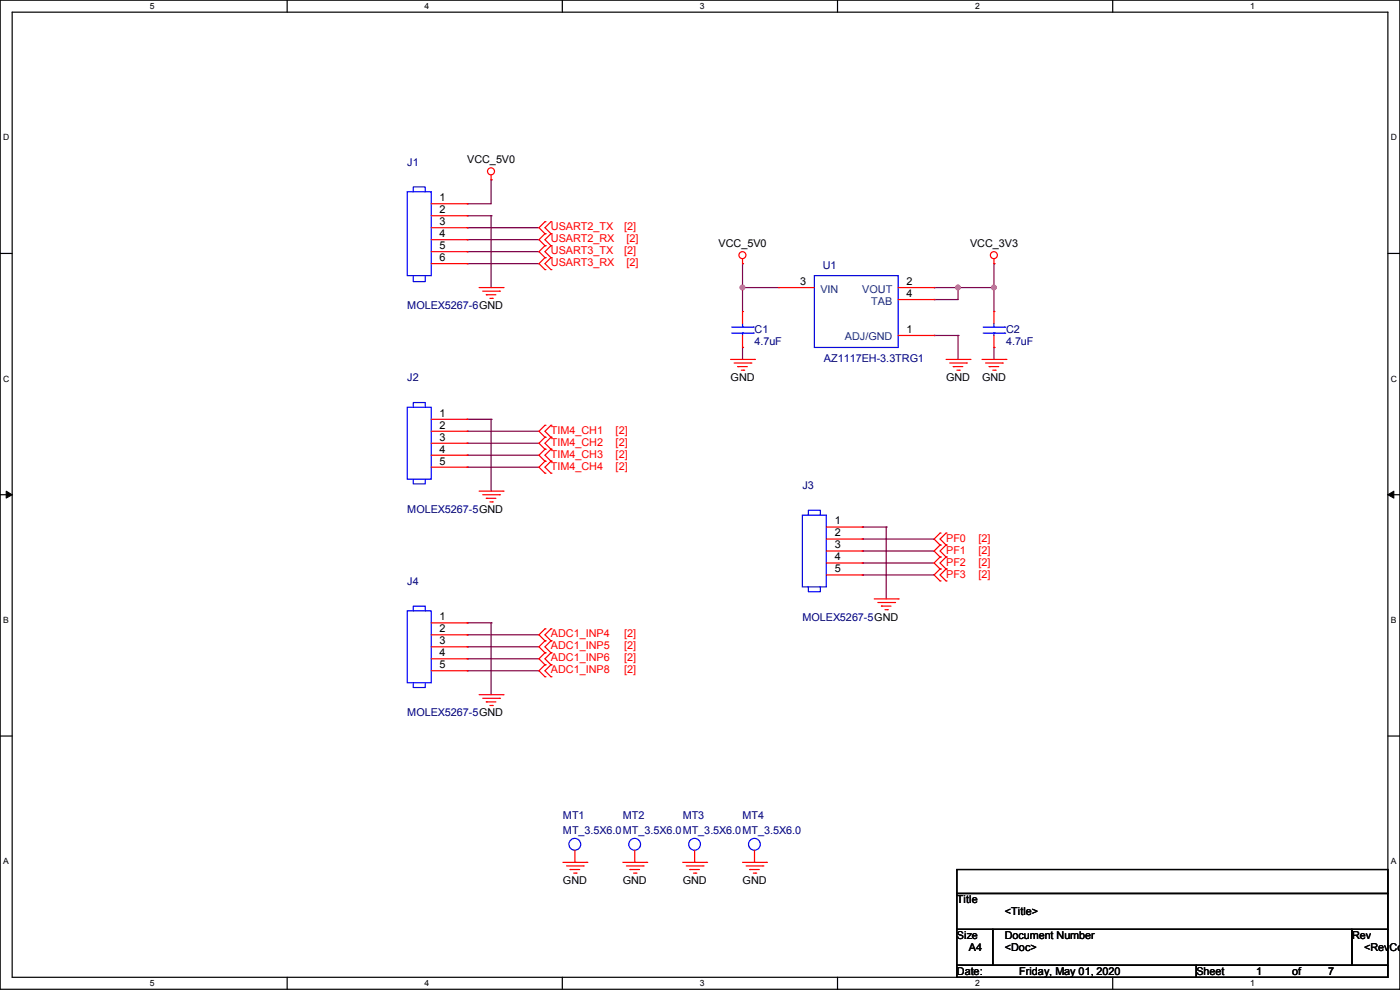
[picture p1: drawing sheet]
<svg xmlns="http://www.w3.org/2000/svg" width="297mm" height="210mm" viewBox="0 0 297 210" stroke-linecap="round" stroke-linejoin="round" font-family="sans-serif">
<path d="M0 0h297v209.8h-297zM2.6 2.6h291.8v204.7h-291.8z" fill="none" stroke="#000" stroke-width=".25"/>
<g fill="#fff">
<path d="M31.7 .3h1v2h-1z"/>
<path d="M31.7 207.6h1v1.9h-1z"/>
</g>
<path d="M60.9 0v2.6M60.9 207.3v2.5" fill="none" stroke="#000" stroke-width=".25"/>
<g fill="#fff">
<path d="M90.1 .3h1v2h-1z"/>
<path d="M90.1 207.6h1v1.9h-1z"/>
</g>
<path d="M119.3 0v2.6M119.3 207.3v2.5" fill="none" stroke="#000" stroke-width=".25"/>
<g fill="#fff">
<path d="M148.5 .3h.9v2h-.9z"/>
<path d="M148.5 207.6h.9v1.9h-.9z"/>
</g>
<path d="M177.7 0v2.6M177.7 207.3v2.5" fill="none" stroke="#000" stroke-width=".25"/>
<g fill="#fff">
<path d="M206.8 .3h1v2h-1z"/>
<path d="M206.8 207.6h1v1.9h-1z"/>
</g>
<path d="M236.1 0v2.6M236.1 207.3v2.5" fill="none" stroke="#000" stroke-width=".25"/>
<g fill="#fff">
<path d="M265.2 .3h1v2h-1z"/>
<path d="M265.2 207.6h1v1.9h-1z"/>
<path d="M.7 28.2h1.2v1.9h-1.2z"/>
<path d="M295.1 28.2h1.2v1.9h-1.2z"/>
<path d="M.7 79.3h1.2v2h-1.2z"/>
<path d="M295.1 79.3h1.2v2h-1.2z"/>
</g>
<path d="M0 53.8h2.6M294.4 53.8h2.6" fill="none" stroke="#000" stroke-width=".25"/>
<g fill="#fff">
<path d="M.7 130.5h1.2v2h-1.2z"/>
<path d="M295.1 130.5h1.1v2h-1.1z"/>
</g>
<path d="M0 104.9h2.6M294.4 104.9h2.6" fill="none" stroke="#000" stroke-width=".25"/>
<path d="M1.3 104.2l1.3 .7-1.3 .8zM294.4 104.9l1.3-.7v1.5z" fill="#000" stroke="#000" stroke-width=".21"/>
<g fill="#fff">
<path d="M.7 181.7h1.2v2h-1.2z"/>
<path d="M295.1 181.7h1.1v2h-1.1z"/>
</g>
<path d="M0 156.1h2.6M294.4 156.1h2.6M203 184.4h91.4v5.1h-91.4zM203 189.5h91.4v7.6h-91.4zM203 197.1h7.6v7.7h-7.6zM210.6 197.1h76.2v7.7h-76.2zM286.8 197.1h7.6v7.7h-7.6zM203 204.8h50.8v2.5h-50.8zM253.8 204.8h40.6v2.5h-40.6z" fill="none" stroke="#000" stroke-width=".25"/>
<g fill="none" stroke="#800040" stroke-width=".25">
<path d="M104.2 38.1h.1M104.2 38.1v5.1h-5.1M99.1 43.2h.1M99.1 45.8h.1M99.1 48.3h.1M99.1 50.8h.1M99.1 53.4h.1M99.1 55.9h.1M99.1 45.8h5.1M99.1 48.3h15.2M99.1 50.8h15.2M99.1 53.4h15.2"/>
<path d="M99.1 55.9h15.2M104.2 45.8h.1M104.2 45.8v15.2M157.5 55.9h.1M157.5 55.9v10.2M210.9 55.9h.1M210.9 55.9v10.2M157.5 61h.1M157.5 73.7h.1M157.5 61h7.6M157.5 73.7v2.5M198.2 71.2h.1"/>
<path d="M198.2 63.5h.1M198.2 61h.1M198.2 61h12.7M198.2 71.2h5M203.2 71.2h.1M203.2 61h.1M203.2 61v2.5h-5M203.2 71.2v5M210.9 61h.1M210.9 73.7h.1M210.9 73.7v2.5M99.1 88.9h.1"/>
<path d="M99.1 91.5h.1M99.1 94h.1M99.1 96.6h.1M99.1 99.1h.1M99.1 88.9h5.1M99.1 91.5h15.2M99.1 94h15.2M99.1 96.6h15.2M99.1 99.1h15.2M104.2 88.9h.1M104.2 88.9v15.3M182.9 111.8h.1"/>
<path d="M182.9 114.3h.1M182.9 116.9h.1M182.9 119.4h.1M182.9 111.8h5.1M182.9 114.3h15.3M182.9 116.9h15.3M182.9 119.4h15.3M188 111.8h.1M188 111.8v15.2M99.1 132.1h.1M99.1 134.7h.1M99.1 137.2h.1"/>
<path d="M99.1 139.7h.1M99.1 132.1h5.1M99.1 134.7h15.2M99.1 137.2h15.2M99.1 139.7h15.2M104.2 132.1h.1M104.2 132.1v15.3M182.9 122h.1M182.9 122h15.3M99.1 142.3h.1M99.1 142.3h15.2"/>
</g>
<g fill="#f0f" stroke="#f0f" stroke-width=".25">
<circle cx="157.5" cy="61" r=".49"/>
<circle cx="203.2" cy="61" r=".49"/>
<circle cx="210.8" cy="61" r=".49"/>
</g>
<g fill="none" stroke="#f00" stroke-width=".25">
<path d="M104.2 38.1h.1M104.2 37.1v1M91.5 43.2h7.6M91.5 45.8h7.6M91.5 48.3h7.6M91.5 50.8h7.6M91.5 53.4h7.6M91.5 55.9h7.6M99.1 43.2h.1M99.1 45.8h.1M99.1 48.3h.1M99.1 50.8h.1"/>
<path d="M99.1 53.4h.1M99.1 55.9h.1M115.6 52.1h.1M115.6 49.6h.1M115.6 47h.1M115.6 54.7h.1M115.6 57.2h.1M115.6 49.6l-1.3 1.2 1.3 1.3M115.6 47l-1.3 1.3 1.3 1.3M115.6 52.1l-1.3 1.3 1.3 1.3M115.6 54.7l-1.3 1.2 1.3 1.3M116.9 49.6h.1"/>
<path d="M116.9 52.1h.1M116.9 47h.1M116.9 54.7h.1M116.9 57.2h.1M116.9 49.6l-1.3 1.2 1.3 1.3M116.9 47l-1.3 1.3 1.3 1.3M116.9 52.1l-1.3 1.3 1.3 1.3M116.9 54.7l-1.3 1.2 1.3 1.3M157.5 55.9h.1M157.5 54.9v1M210.9 55.9h.1M210.9 54.9v1"/>
<path d="M101.6 61h5.1M102.4 61.8h3.6M103.2 62.5h.1M103.2 62.5h2M103.9 63.3h.5M104.4 63.3h.1M106 61.8h.1M106.7 61h.1M155 76.2h5.1M155.7 77h3.6M156.5 77.8h.1M156.5 77.8h2"/>
<path d="M157.3 78.5h.5M157.5 73.7h.1M157.5 66.1h.1M157.5 66.1v2.5M157.5 71.2v2.5M157.8 78.5h.1M159.3 77h.1M160.1 76.2h.1M165.1 61h.1M165.1 61h7.7M190.5 61h7.7M190.5 71.2h7.7"/>
<path d="M190.5 63.5h7.7M198.2 71.2h.1M198.2 61h.1M198.2 63.5h.1M200.7 76.2h5.1M201.5 77h3.5M202.2 77.8h.1M202.2 77.8h2.1M203 78.5h.5M203.5 78.5h.1M205 77h.1M205.8 76.2h.1"/>
<path d="M208.3 76.2h5.1M209.1 77h3.5M209.8 77.8h.1M209.8 77.8h2.1M210.6 78.5h.5M210.9 73.7h.1M210.9 66.1h.1M210.9 66.1v2.5M210.9 71.2v2.5M211.1 78.5h.1M212.6 77h.1M213.4 76.2h.1"/>
<path d="M91.5 88.9h7.6M91.5 91.5h7.6M91.5 94h7.6M91.5 96.6h7.6M91.5 99.1h7.6M99.1 88.9h.1M99.1 91.5h.1M99.1 94h.1M99.1 96.6h.1M99.1 99.1h.1M115.6 90.2h.1M115.6 92.8h.1"/>
<path d="M115.6 95.3h.1M115.6 97.8h.1M115.6 90.2l-1.3 1.3 1.3 1.3M115.6 92.8l-1.3 1.2 1.3 1.3M115.6 95.3l-1.3 1.3 1.3 1.2M115.6 97.8l-1.3 1.3 1.3 1.3M116.9 92.8h.1M116.9 90.2h.1M116.9 95.3h.1M116.9 97.8h.1M116.9 90.2l-1.3 1.3 1.3 1.3M116.9 92.8l-1.3 1.2 1.3 1.3"/>
<path d="M116.9 95.3l-1.3 1.3 1.3 1.2M116.9 97.8l-1.3 1.3 1.3 1.3M101.6 104.2h5.1M102.4 104.9h3.6M103.2 105.7h.1M103.2 105.7h2M103.9 106.5h.5M104.4 106.5h.1M106 104.9h.1M106.7 104.2h.1M115.6 100.4h.1M116.9 100.4h.1"/>
<path d="M175.3 111.8h7.6M175.3 114.3h7.6M175.3 116.9h7.6M175.3 119.4h7.6M182.9 111.8h.1M182.9 114.3h.1M182.9 116.9h.1M182.9 119.4h.1M199.4 113.1h.1M199.4 115.6h.1M199.4 118.2h.1M199.4 113.1l-1.2 1.2 1.2 1.3"/>
<path d="M199.4 115.6l-1.2 1.3 1.2 1.3M199.4 118.2l-1.2 1.2 1.2 1.3M200.7 115.6h.1M200.7 113.1h.1M200.7 118.2h.1M200.7 113.1l-1.3 1.2 1.3 1.3M200.7 115.6l-1.3 1.3 1.3 1.3M200.7 118.2l-1.3 1.2 1.3 1.3M91.5 132.1h7.6M91.5 134.7h7.6M91.5 137.2h7.6M91.5 139.7h7.6"/>
<path d="M99.1 132.1h.1M99.1 134.7h.1M99.1 137.2h.1M99.1 139.7h.1M115.6 138.5h.1M115.6 135.9h.1M115.6 133.4h.1M115.6 135.9l-1.3 1.3 1.3 1.3M115.6 133.4l-1.3 1.3 1.3 1.2M115.6 138.5l-1.3 1.2 1.3 1.3M116.9 135.9h.1M116.9 138.5h.1"/>
<path d="M116.9 133.4h.1M116.9 135.9l-1.3 1.3 1.3 1.3M116.9 133.4l-1.3 1.3 1.3 1.2M116.9 138.5l-1.3 1.2 1.3 1.3M175.3 122h7.6M182.9 122h.1M185.5 127h5M186.2 127.8h3.6M187 128.6h.1M187 128.6h2M187.7 129.3h.6M188.3 129.3h.1"/>
<path d="M189.8 127.8h.1M190.5 127h.1M199.4 120.7h.1M199.4 123.2h.1M199.4 120.7l-1.2 1.3 1.2 1.2M200.7 120.7h.1M200.7 123.2h.1M200.7 120.7l-1.3 1.3 1.3 1.2M91.5 142.3h7.6M99.1 142.3h.1M101.6 147.4h5.1M102.4 148.1h3.6"/>
<path d="M103.2 148.9h.1M103.2 148.9h2M103.9 149.6h.5M104.4 149.6h.1M106 148.1h.1M106.7 147.4h.1M115.6 143.6h.1M115.6 141h.1M115.6 141l-1.3 1.3 1.3 1.3M116.9 141h.1M116.9 143.6h.1M116.9 141l-1.3 1.3 1.3 1.3"/>
<path d="M119.4 182.9h5.1M120.2 183.7h3.5M120.9 184.4h.1M120.9 184.4h2.1M121.7 185.2h.5M122 182.9h.1M122 180.4v2.5M122.2 185.2h.1M123.7 183.7h.1M124.5 182.9h.1M132.1 182.9h5.1M132.9 183.7h3.5"/>
<path d="M133.6 184.4h.1M133.6 184.4h2.1M134.4 185.2h.5M134.7 182.9h.1M134.7 180.4v2.5M134.9 185.2h.1M136.4 183.7h.1M137.2 182.9h.1M144.8 182.9h5.1M145.6 183.7h3.5M146.3 184.4h.1M146.3 184.4h2.1"/>
<path d="M147.1 185.2h.5M147.4 182.9h.1M147.4 180.4v2.5M147.6 185.2h.1M149.1 183.7h.1M149.9 182.9h.1M157.5 182.9h5.1M158.3 183.7h3.5M159 184.4h.1M159 184.4h2.1M159.8 185.2h.5M160.1 182.9h.1"/>
<path d="M160.1 180.4v2.5M160.3 185.2h.1M161.8 183.7h.1M162.6 182.9h.1"/>
<circle cx="104.2" cy="36.3" r=".74"/>
<circle cx="157.5" cy="54.1" r=".74"/>
<circle cx="210.8" cy="54.1" r=".74"/>
</g>
<g fill="none" stroke="#00f" stroke-width=".25">
<path d="M86.4 40.7h5.1v17.8h-5.1zM87.7 40.7v-1h2.5v1M87.7 58.5v1.2h2.5v-1.2M172.8 58.5h17.7v15.2h-17.7zM155.2 69.4h4.6M155.2 70.7h4.6M157.5 70.7h.1M157.5 69.4h.1M157.5 68.6v.8M157.5 70.7v.5M159.8 69.4h.1M159.8 70.7h.1"/>
<path d="M208.6 69.4h4.5M208.6 70.7h4.5M210.9 70.7h.1M210.9 69.4h.1M210.9 68.6v.8M210.9 70.7v.5M213.1 69.4h.1M213.1 70.7h.1M86.4 86.4h5.1v15.2h-5.1zM87.7 86.4v-1h2.5v1M87.7 101.6v1.1h2.5v-1.1M170.2 109.3h5.1v15.2h-5.1z"/>
<path d="M171.5 109.3v-1.1h2.5v1.1M86.4 129.6h5.1v15.2h-5.1zM87.7 129.6v-1h2.5v1M171.5 124.5v1h2.5v-1M87.7 144.8v1h2.5v-1"/>
<circle cx="121.9" cy="179.1" r="1.25"/>
<circle cx="134.6" cy="179.1" r="1.25"/>
<circle cx="147.3" cy="179.1" r="1.25"/>
<circle cx="160" cy="179.1" r="1.25"/>
</g>
<g font-size="2.3" fill="#000080">
<text x="86.4" y="35.1">J1</text>
<text x="174.6" y="57">U1</text>
<text x="86.4" y="65.6">MOLEX5267-6GND</text>
<text x="160.1" y="70.7">C1</text>
<text x="213.4" y="70.7">C2</text>
<text x="160.1" y="73.2">4.7uF</text>
<text x="174.8" y="76.8">AZ1117EH-3.3TRG1</text>
<text x="213.4" y="73.2">4.7uF</text>
<text x="86.4" y="80.9">J2</text>
<text x="170.2" y="103.7">J3</text>
<text x="86.4" y="108.8">MOLEX5267-5GND</text>
<text x="86.4" y="124">J4</text>
<text x="170.2" y="131.7">MOLEX5267-5GND</text>
<text x="86.4" y="152">MOLEX5267-5GND</text>
<text x="119.4" y="173.8">MT1</text>
<text x="132.1" y="173.8">MT2</text>
<text x="144.8" y="173.8">MT3</text>
<text x="157.5" y="173.8">MT4</text>
<text x="119.4" y="176.9">MT_3.5X6.0MT_3.5X6.0MT_3.5X6.0MT_3.5X6.0</text>
</g>
<g font-size="2.3">
<text x="99.1" y="34.6">VCC_5V0</text>
<text x="93.3" y="42.7">1</text>
<text x="93.3" y="45.2">2</text>
<text x="93.3" y="47.8">3</text>
<text x="93.3" y="50.3">4</text>
<text x="93.3" y="52.8">5</text>
<text x="152.5" y="52.4">VCC_5V0</text>
<text x="205.8" y="52.4">VCC_3V3</text>
<text x="93.3" y="55.4">6</text>
<text x="169.7" y="60.5">3</text>
<text x="192.3" y="60.5">2</text>
<text x="192.3" y="63">4</text>
<text x="192.3" y="70.6">1</text>
<text x="155" y="80.9">GND</text>
<text x="200.7" y="80.9">GND</text>
<text x="208.3" y="80.9">GND</text>
<text x="93.3" y="88.4">1</text>
<text x="93.3" y="90.9">2</text>
<text x="93.3" y="93.5">3</text>
<text x="93.3" y="96">4</text>
<text x="93.3" y="98.6">5</text>
<text x="177.1" y="111.3">1</text>
<text x="177.1" y="113.8">2</text>
<text x="177.1" y="116.3">3</text>
<text x="177.1" y="118.9">4</text>
<text x="177.1" y="121.4">5</text>
<text x="93.3" y="131.6">1</text>
<text x="93.3" y="134.1">2</text>
<text x="93.3" y="136.7">3</text>
<text x="93.3" y="139.2">4</text>
<text x="93.3" y="141.7">5</text>
<text x="119.4" y="187.5">GND</text>
<text x="132.1" y="187.5">GND</text>
<text x="144.8" y="187.5">GND</text>
<text x="157.5" y="187.5">GND</text>
<text x="203" y="191.6">Title</text>
<text x="213.2" y="194.1">&lt;Title&gt;</text>
<text x="203" y="199.2">Size</text>
<text x="205.5" y="201.8">A4</text>
<text x="213.2" y="199.2">Document Number</text>
<text x="213.2" y="201.8">&lt;Doc&gt;</text>
<text x="286.8" y="199.2">Rev</text>
<text x="289.4" y="201.8">&lt;RevCod</text>
<text x="203" y="206.8">Date:</text>
<text x="216.2" y="206.8">Friday, May 01, 2020</text>
<text x="253.8" y="206.8">Sheet</text>
<text x="266.5" y="206.8">1</text>
<text x="274.1" y="206.8">of</text>
<text x="281.7" y="206.8">7</text>
</g>
<g font-size="2.3" fill="#f00">
<text x="116.9" y="51.4">USART2_RX</text>
<text x="116.9" y="48.9">USART2_TX</text>
<text x="116.9" y="53.9">USART3_TX</text>
<text x="132.4" y="48.9">[2]</text>
<text x="132.4" y="53.9">[2]</text>
<text x="132.9" y="51.4">[2]</text>
<text x="116.9" y="56.5">USART3_RX</text>
<text x="132.9" y="56.5">[2]</text>
<text x="116.9" y="92">TIM4_CH1</text>
<text x="116.9" y="94.6">TIM4_CH2</text>
<text x="130.6" y="92">[2]</text>
<text x="130.6" y="94.6">[2]</text>
<text x="116.9" y="97.1">TIM4_CH3</text>
<text x="116.9" y="99.7">TIM4_CH4</text>
<text x="130.6" y="97.1">[2]</text>
<text x="130.6" y="99.7">[2]</text>
<text x="200.7" y="114.9">PF0</text>
<text x="200.7" y="117.4">PF1</text>
<text x="200.7" y="120">PF2</text>
<text x="207.6" y="114.9">[2]</text>
<text x="207.6" y="117.4">[2]</text>
<text x="207.6" y="120">[2]</text>
<text x="200.7" y="122.5">PF3</text>
<text x="207.6" y="122.5">[2]</text>
<text x="116.9" y="137.8">ADC1_INP5</text>
<text x="116.9" y="135.2">ADC1_INP4</text>
<text x="132.4" y="137.8">[2]</text>
<text x="132.4" y="135.2">[2]</text>
<text x="116.9" y="142.8">ADC1_INP8</text>
<text x="116.9" y="140.3">ADC1_INP6</text>
<text x="132.4" y="142.8">[2]</text>
<text x="132.4" y="140.3">[2]</text>
</g>
<g font-size="2.3" fill="#004080">
<text x="174" y="62.1">VIN</text>
<text x="182.9" y="62.1">VOUT</text>
<text x="184.8" y="64.6">TAB</text>
<text x="179.2" y="72.2">ADJ/GND</text>
</g>
<g font-size="1.8">
<text x="31.8" y="1.9">5</text>
<text x="90.1" y="1.9">4</text>
<text x="148.5" y="1.9">3</text>
<text x="206.8" y="1.9">2</text>
<text x="265.2" y="1.9">1</text>
<text x=".7" y="29.8">D</text>
<text x="295.1" y="29.8">D</text>
<text x=".7" y="80.9">C</text>
<text x="295.1" y="80.9">C</text>
<text x=".7" y="132.1">B</text>
<text x="295.1" y="132.1">B</text>
<text x=".7" y="183.3">A</text>
<text x="295.1" y="183.3">A</text>
<text x="31.8" y="209.2">5</text>
<text x="90.1" y="209.2">4</text>
<text x="148.5" y="209.2">3</text>
<text x="206.8" y="209.2">2</text>
<text x="265.2" y="209.2">1</text>
</g>
</svg>
